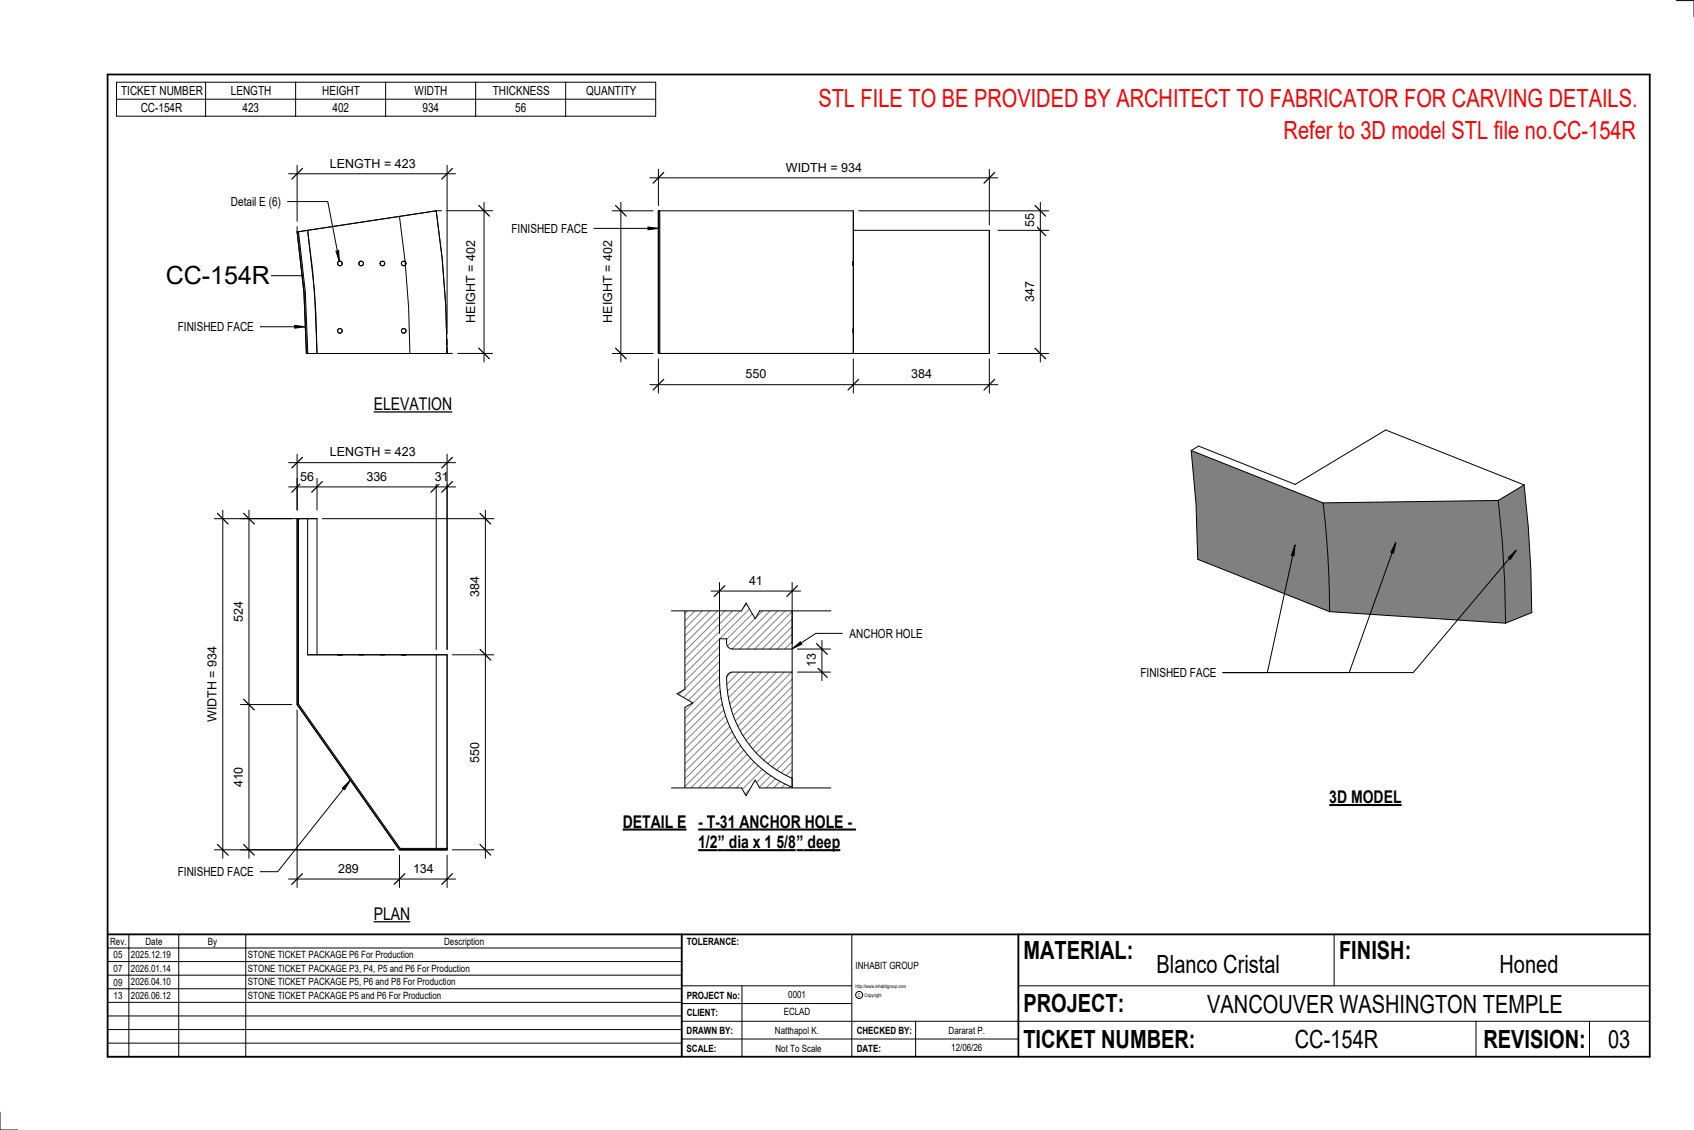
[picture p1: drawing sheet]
<svg xmlns="http://www.w3.org/2000/svg" width="914mm" height="610mm" viewBox="0 0 914 610" stroke-linecap="round" stroke-linejoin="round" font-family="sans-serif">
<g fill="#808080">
<path d="M714 271l95-1 2 22 1 22 1 22-95-6-1-30z"/>
<path d="M809 270l14-8a593 593 0 0 1 4 68l-14 6-1-22-1-22z"/>
<path d="M643 243l71 28 3 29 1 30-71-28-1-30z"/>
</g>
<path d="M643 243l3 29 1 30 71 28M643 243l4-2 52 20 49-29 75 30M643 243l71 28M714 271l3 29 1 30M809 270l-95 1M809 270l2 22 1 22 1 22M823 262l2 22 1 23 1 23M823 262l-14 8M718 330l95 6M827 330l-14 6M827 330h.1" fill="none" stroke="#000" stroke-width=".54"/>
<path d="M355 114h1v77h-1z" fill="#7c7c7c"/>
<g fill="none" stroke="#000" stroke-width=".54">
<path d="M355 117v74M355 114v77M355 114h106M356 114v77M461 114v77M461 114v10M461 124v67M461 124h73M534 124v67M461 141v1zM461 142v1zM461 142h.1"/>
<path d="M461 177v1zM461 178v2zM355 191h179M355 191h79M356 191h105"/>
</g>
<path d="M160 125h1l4 33 1 33h-1l-1-33z" fill="#7c7c7c"/>
<g fill="none" stroke="#000" stroke-width=".54">
<path d="M235 114h3M160 125l56-8 3 24 2 25v25h-56M160 125l4 33 1 33M160 122v3M160 125l75-11 4 25 2 26v26h3M161 125l4 33 1 33M166 124l3 22 2 22v23l-1-34zM241 188v3h-76M241 183v3"/>
<circle cx="183" cy="142" r="1.2"/>
<circle cx="195" cy="142" r="1.2"/>
<circle cx="206" cy="142" r="1.2"/>
<circle cx="218" cy="142" r="1.2"/>
<circle cx="183" cy="178" r="1.2"/>
<circle cx="218" cy="178" r="1.2"/>
</g>
<path d="M160 280h1v100l55 78h25h-25l-56-78z" fill="#7c7c7c"/>
<g fill="none" stroke="#000" stroke-width=".54">
<path d="M160 280h5M160 280v100M160 280h11M161 280v100l55 78h25M171 280v73h-5M171 280h-5v73M166 353h75M182 353h3M194 353h2M205 353h3M217 353h2M241 353h-6v105"/>
<path d="M241 353v105M160 380l56 78M216 458h5M216 458h25M235 458h6"/>
</g>
<path d="M365 324v106h63v-5a64 64 0 0 1-40-59v-21h4l1 4 2 1h33v-26zM393 364a58 58 0 0 0 35 56v-57h-33z" fill="#fff"/>
<g fill="none" stroke="#808080" stroke-width=".54">
<path d="M368 324l-3 3M372 324l-7 7M376 324l-11 11M380 324l-15 15M384 324l-19 19M388 324l-23 23M392 324l-27 27M397 324l-32 32M401 324l-36 36M405 324l-40 40M409 324l-44 44M413 324l-21 21"/>
<path d="M417 324l-24 25M421 324l-26 26M425 324l-26 26M428 326l-25 24M428 330l-21 20M428 334l-17 16M428 338l-13 12M388 349l-23 23M388 353l-23 23M388 357l-23 23M428 342l-9 8M428 346l-4 4"/>
<path d="M388 361l-23 23M388 365l-23 23M388 369l-23 23M389 373l-24 23M389 376l-24 24M390 380l-25 24M395 363l-3 2M399 363l-7 6M403 363l-10 10M407 363l-14 13M411 363l-17 17M415 363l-20 20"/>
<path d="M419 363l-23 23M423 363l-26 26M427 363l-29 29M428 366l-28 28M428 370l-27 27M428 374l-25 25M428 379l-24 23M391 383l-26 25M392 386l-27 26M393 389l-28 27M394 392l-29 28M395 395l-30 29"/>
<path d="M397 397l-32 32M398 400l-30 30M428 383l-22 21M428 387l-20 19M428 391l-18 17M428 395l-16 15M428 399l-14 13M400 402l-28 28M401 405l-24 25M403 407l-22 23M405 409l-20 21M407 411l-18 19"/>
<path d="M409 413l-16 17M411 415l-14 15M414 417l-13 13M416 418l-11 12M428 403l-11 11M428 407l-9 8M428 411l-6 6M428 415l-4 3M428 419l-1 1M419 420l-10 10M421 422l-8 8M424 423l-7 7"/>
<path d="M427 424l-6 6M428 427l-3 3"/>
</g>
<path d="M355 194v18M461 194v18M534 194v18M351 208h188M365 324h63v106h-63zM428 350h-33l-2-1-1-4h-4a122 122 0 0 0 2 36 63 63 0 0 0 38 44M428 363h-33h-1l-1 1a58 58 0 0 0 35 56" fill="none" stroke="#000" stroke-width=".54"/>
<path d="M358 205l-5 5M463 205l-5 5M537 205l-6 5" fill="none" stroke="#000" stroke-width=".67"/>
<g fill="#fff">
<path d="M492 198h11v8h-11z"/>
<path d="M402 198h11v8h-11z"/>
</g>
<path d="M331 114h22M335 109v86M331 191h22" fill="none" stroke="#000" stroke-width=".54"/>
<path d="M332 111l6 6M332 188l6 6" fill="none" stroke="#000" stroke-width=".67"/>
<path d="M324 130h8v44h-8z" fill="#fff"/>
<path d="M463 114h103M562 109v86M539 124h27M539 191h27" fill="none" stroke="#000" stroke-width=".54"/>
<path d="M559 111l5 6M559 121l5 6M559 188l5 6" fill="none" stroke="#000" stroke-width=".67"/>
<g fill="#fff">
<path d="M552 152h8v11h-8z"/>
<path d="M552 115h8v8h-8z"/>
</g>
<path d="M351 96h188M355 91v20M534 91v30" fill="none" stroke="#000" stroke-width=".54"/>
<path d="M358 93l-5 6M537 93l-6 6" fill="none" stroke="#000" stroke-width=".67"/>
<path d="M424 87h41v7h-41z" fill="#fff"/>
<path d="M156 94h90M160 89v30M241 89v91" fill="none" stroke="#000" stroke-width=".54"/>
<path d="M163 91l-5 6M244 91l-6 6" fill="none" stroke="#000" stroke-width=".67"/>
<path d="M178 84h46v8h-46z" fill="#fff"/>
<path d="M241 114h25M261 109v86M247 191h19" fill="none" stroke="#000" stroke-width=".54"/>
<path d="M258 111l6 6M258 188l6 6" fill="none" stroke="#000" stroke-width=".67"/>
<path d="M250 130h8v44h-8z" fill="#fff"/>
<path d="M181 135h2v6z" fill="#000"/>
<path d="M155 109h22l6 32M181 135h2v6z" fill="none" stroke="#000" stroke-width=".54"/>
<path d="M125 105h26v8h-26z" fill="#fff"/>
<path d="M146 149h18" fill="none" stroke="#000" stroke-width=".54"/>
<path d="M90 141h56v15h-56z" fill="#fff"/>
<path d="M130 280h33M134 275v188M130 380h28M130 458h83" fill="none" stroke="#000" stroke-width=".54"/>
<path d="M132 277l5 6M132 377l5 6M132 456l5 5" fill="none" stroke="#000" stroke-width=".67"/>
<g fill="#fff">
<path d="M125 414h8v11h-8z"/>
<path d="M125 324h8v11h-8z"/>
</g>
<path d="M160 258v17M171 258v17M235 258v92M241 258v92M156 263h90" fill="none" stroke="#000" stroke-width=".54"/>
<path d="M163 260l-5 6M174 260l-6 6M238 260l-5 6M244 260l-6 6" fill="none" stroke="#000" stroke-width=".67"/>
<g fill="#fff">
<path d="M162 253h7v8h-7z"/>
<path d="M198 253h11v8h-11z"/>
<path d="M235 253h7v8h-7z"/>
</g>
<path d="M174 280h93M262 275v188M244 353h23M244 458h23" fill="none" stroke="#000" stroke-width=".54"/>
<path d="M259 277l6 6M259 350l6 6M259 456l6 5" fill="none" stroke="#000" stroke-width=".67"/>
<g fill="#fff">
<path d="M253 311h7v11h-7z"/>
<path d="M253 400h7v11h-7z"/>
</g>
<path d="M160 383v96M156 474h90M216 461v18M241 461v18" fill="none" stroke="#000" stroke-width=".54"/>
<path d="M163 471l-5 6M218 471l-5 6M244 471l-6 6" fill="none" stroke="#000" stroke-width=".67"/>
<g fill="#fff">
<path d="M223 465h11v7h-11z"/>
<path d="M182 465h11v7h-11z"/>
</g>
<path d="M156 250h90M160 245v30M241 245v105" fill="none" stroke="#000" stroke-width=".54"/>
<path d="M163 247l-5 5M244 247l-6 5" fill="none" stroke="#000" stroke-width=".67"/>
<path d="M178 240h46v8h-46z" fill="#fff"/>
<path d="M116 280h42M120 275v188M116 458h97" fill="none" stroke="#000" stroke-width=".54"/>
<path d="M117 277l6 6M117 456l6 5" fill="none" stroke="#000" stroke-width=".67"/>
<g fill="#fff">
<path d="M111 349h7v41h-7z"/>
<path d="M336 438h35v11h-35z"/>
</g>
<path d="M336 448h35" fill="none" stroke="#000" stroke-width="1.1" stroke-linecap="butt"/>
<g fill="#fff">
<path d="M377 438h85v11h-85z"/>
<path d="M377 449h10v11h-10z"/>
<path d="M387 449h4v11h-4z"/>
<path d="M391 449h39v11h-39z"/>
<path d="M430 449h4v11h-4z"/>
<path d="M434 449h20v11h-20z"/>
</g>
<path d="M377 448h85M377 459h53M430 459h24" fill="none" stroke="#000" stroke-width="1.1" stroke-linecap="butt"/>
<path d="M363 324h7v48l-5 2 9 5-4 3v48h-7z" fill="#fff"/>
<path d="M370 324v48l-5 2 9 5-4 3v48M428 350l4-4 1 1zM455 342h-15l-12 8" fill="none" stroke="#000" stroke-width=".54"/>
<path d="M428 350l4-4 1 1z" fill="#000"/>
<g fill="#fff">
<path d="M459 338h39v8h-39z"/>
<path d="M362 323h87v7h-39l-2 4-5-9-3 5h-38z"/>
</g>
<path d="M362 330h38l3-5 5 9 2-4h39" fill="none" stroke="#000" stroke-width=".54"/>
<path d="M362 425h38l3 4 5-8 2 4h39v7h-87z" fill="#fff"/>
<path d="M430 350h18M444 346v21M430 363h18M362 425h38l3 4 5-8 2 4h39" fill="none" stroke="#000" stroke-width=".54"/>
<path d="M441 360l6 5M441 347l6 6" fill="none" stroke="#000" stroke-width=".67"/>
<path d="M434 353h8v7h-8z" fill="#fff"/>
<path d="M384 319h48M388 314v28M428 314v33" fill="none" stroke="#000" stroke-width=".54"/>
<path d="M391 316l-5 6M430 316l-5 6" fill="none" stroke="#000" stroke-width=".67"/>
<path d="M404 309h8v8h-8z" fill="#fff"/>
<g fill="none" stroke="#000" stroke-width=".54">
<path d="M905 0h9v9M460 504v66M720 504v28M891 504h-341v37M368 532h92M401 532v38M550 532h341M368 551h523M368 541h92M494 551v19M797 551v19M858 551v19"/>
<path d="M368 561h182M0 600v10h10"/>
<circle cx="464" cy="537" r="1.9"/>
</g>
<path d="M58 40h833v530h-833zM58 504h833M368 504v66M550 504v66" fill="none" stroke="#000" stroke-width=".96"/>
<g fill="#fff">
<path d="M652 534h192v15h-192z"/>
<path d="M513 562h17v6h-17z"/>
<path d="M425 533h10v6h-10z"/>
<path d="M423 543h15v6h-15z"/>
<path d="M418 553h24v6h-24z"/>
<path d="M624 513h68v15h-68z"/>
<path d="M809 513h33v15h-33z"/>
<path d="M512 553h20v6h-20z"/>
<path d="M699 553h45v15h-45z"/>
<path d="M442 45h443v16h-443z"/>
<path d="M868 553h12v15h-12z"/>
<path d="M61 512h5v6h-5z"/>
<path d="M61 520h5v6h-5z"/>
<path d="M61 527h5v6h-5z"/>
<path d="M61 534h5v6h-5z"/>
<path d="M693 63h192v15h-192z"/>
</g>
<path d="M58 504h310v66h-310zM58 519h310M58 511h310M70 504v66M96 504v66M133 504v66M58 533h310M58 526h310M58 555h310M58 548h310M58 541h310M58 563h310" fill="none" stroke="#000" stroke-width=".54"/>
<path d="M202 213h42v10h-42z" fill="#fff"/>
<path d="M202 222h42" fill="none" stroke="#000" stroke-width=".69" stroke-linecap="butt"/>
<path d="M202 488h20v10h-20z" fill="#fff"/>
<path d="M202 497h19" fill="none" stroke="#000" stroke-width=".69" stroke-linecap="butt"/>
<path d="M718 424h39v12h-39z" fill="#fff"/>
<path d="M718 434h39" fill="none" stroke="#000" stroke-width="1.1" stroke-linecap="butt"/>
<path d="M63 44h291v19h-291zM63 54h291M111 44v19M160 44v19M208 44v19M257 44v19M305 44v19M140 176h25M159 176h6l-6 1z" fill="none" stroke="#000" stroke-width=".54"/>
<path d="M159 176h6l-6 1z" fill="#000"/>
<path d="M96 173h41v7h-41z" fill="#fff"/>
<path d="M321 123h34M350 122l5 1-5 1z" fill="none" stroke="#000" stroke-width=".54"/>
<path d="M350 122l5 1-5 1z" fill="#000"/>
<path d="M276 120h41v7h-41z" fill="#fff"/>
<path d="M185 425l4-4-3 5zM189 421l-39 49h-10" fill="none" stroke="#000" stroke-width=".54"/>
<path d="M185 425l4-4-3 5z" fill="#000"/>
<path d="M96 467h41v7h-41z" fill="#fff"/>
<path d="M699 294v6h-2zM699 294l-15 69M753 293l-1 5h-1zM753 293l-25 70M818 297l-55 66h-103M814 301l4-4-3 5z" fill="none" stroke="#000" stroke-width=".54"/>
<path d="M699 294v6h-2zM753 293l-1 5h-1zM814 301l4-4-3 5z" fill="#000"/>
<path d="M616 359h40v8h-40z" fill="#fff"/>
<g font-size="13.5" fill="#f00">
<text x="442" y="58">STL FILE TO BE PROVIDED BY ARCHITECT TO FABRICATOR FOR CARVING DETAILS.</text>
<text x="693" y="75">Refer to 3D model STL file no.CC-154R</text>
</g>
<g font-size="13.5">
<text x="90" y="153">CC-154R</text>
<text x="552" y="517">MATERIAL:</text>
<text x="723" y="517">FINISH:</text>
<text x="624" y="525">Blanco Cristal</text>
<text x="809" y="525">Honed</text>
<text x="552" y="546">PROJECT:</text>
<text x="652" y="546">VANCOUVER WASHINGTON TEMPLE</text>
<text x="552" y="565">TICKET NUMBER:</text>
<text x="699" y="565">CC-154R</text>
<text x="801" y="565">REVISION:</text>
<text x="868" y="565">03</text>
</g>
<g font-size="9.4">
<text x="202" y="221">ELEVATION</text>
<text x="718" y="433">3D MODEL</text>
<text x="336" y="446">DETAIL E</text>
<text x="377" y="446">- T-31 ANCHOR HOLE -</text>
<text x="377" y="458">1/2</text>
<text x="387" y="458">”</text>
<text x="393" y="458">dia x 1 5/8</text>
<text x="430" y="458">”</text>
<text x="436" y="458">deep</text>
<text x="202" y="496">PLAN</text>
</g>
<g font-size="6.7">
<text x="65" y="51">TICKET NUMBER</text>
<text x="125" y="51">LENGTH</text>
<text x="174" y="51">HEIGHT</text>
<text x="224" y="51">WIDTH</text>
<text x="266" y="51">THICKNESS</text>
<text x="316" y="51">QUANTITY</text>
<text x="76" y="60">CC-154R</text>
<text x="131" y="60">423</text>
<text x="179" y="60">402</text>
<text x="228" y="60">934</text>
<text x="278" y="60">56</text>
<text x="178" y="90">LENGTH = 423</text>
<text x="424" y="93">WIDTH = 934</text>
<text x="125" y="111">Detail E (6)</text>
<text x="276" y="126">FINISHED FACE</text>
<text x="558" y="123" transform="rotate(-90 558 123)">55</text>
<text x="558" y="163" transform="rotate(-90 558 163)">347</text>
<text x="96" y="179">FINISHED FACE</text>
<text x="257" y="174" transform="rotate(-90 257 174)">HEIGHT = 402</text>
<text x="330" y="174" transform="rotate(-90 330 174)">HEIGHT = 402</text>
<text x="402" y="204">550</text>
<text x="492" y="204">384</text>
<text x="178" y="246">LENGTH = 423</text>
<text x="162" y="259">56</text>
<text x="198" y="259">336</text>
<text x="235" y="259">31</text>
<text x="404" y="316">41</text>
<text x="259" y="322" transform="rotate(-90 259 322)">384</text>
<text x="131" y="335" transform="rotate(-90 131 335)">524</text>
<text x="459" y="344">ANCHOR HOLE</text>
<text x="440" y="360" transform="rotate(-90 440 360)">13</text>
<text x="616" y="365">FINISHED FACE</text>
<text x="117" y="390" transform="rotate(-90 117 390)">WIDTH = 934</text>
<text x="259" y="411" transform="rotate(-90 259 411)">550</text>
<text x="131" y="425" transform="rotate(-90 131 425)">410</text>
<text x="96" y="473">FINISHED FACE</text>
<text x="182" y="471">289</text>
<text x="223" y="471">134</text>
</g>
<g font-size="5.4">
<text x="59" y="510">Rev.</text>
<text x="79" y="510">Date</text>
<text x="112" y="510">By</text>
<text x="240" y="510">Description</text>
<text x="371" y="510">TOLERANCE:</text>
<text x="61" y="517">05</text>
<text x="71" y="517">2025.12.19</text>
<text x="134" y="517">STONE TICKET PACKAGE P6 For Production</text>
<text x="61" y="525">07</text>
<text x="71" y="524">2026.01.14</text>
<text x="134" y="524">STONE TICKET PACKAGE P3, P4, P5 and P6 For Production</text>
<text x="462" y="523">INHABIT GROUP</text>
<text x="61" y="532">09</text>
<text x="71" y="532">2026.04.10</text>
<text x="134" y="532">STONE TICKET PACKAGE P5, P6 and P8 For Production</text>
<text x="61" y="539">13</text>
<text x="71" y="539">2026.06.12</text>
<text x="134" y="539">STONE TICKET PACKAGE P5 and P6 For Production</text>
<text x="371" y="539">PROJECT No:</text>
<text x="425" y="538">0001</text>
<text x="371" y="548">CLIENT:</text>
<text x="423" y="548">ECLAD</text>
<text x="371" y="558">DRAWN BY:</text>
<text x="418" y="558">Natthapol K.</text>
<text x="462" y="558">CHECKED BY:</text>
<text x="512" y="558">Dararat P.</text>
<text x="371" y="567">SCALE:</text>
<text x="419" y="567">Not To Scale</text>
<text x="462" y="567">DATE:</text>
<text x="513" y="567">12/06/26</text>
</g>
<g font-size="2.7">
<text x="462" y="533">http://www.inhabitgroup.com</text>
<text x="463" y="538">C</text>
<text x="467" y="538">Copyright</text>
</g>
</svg>
